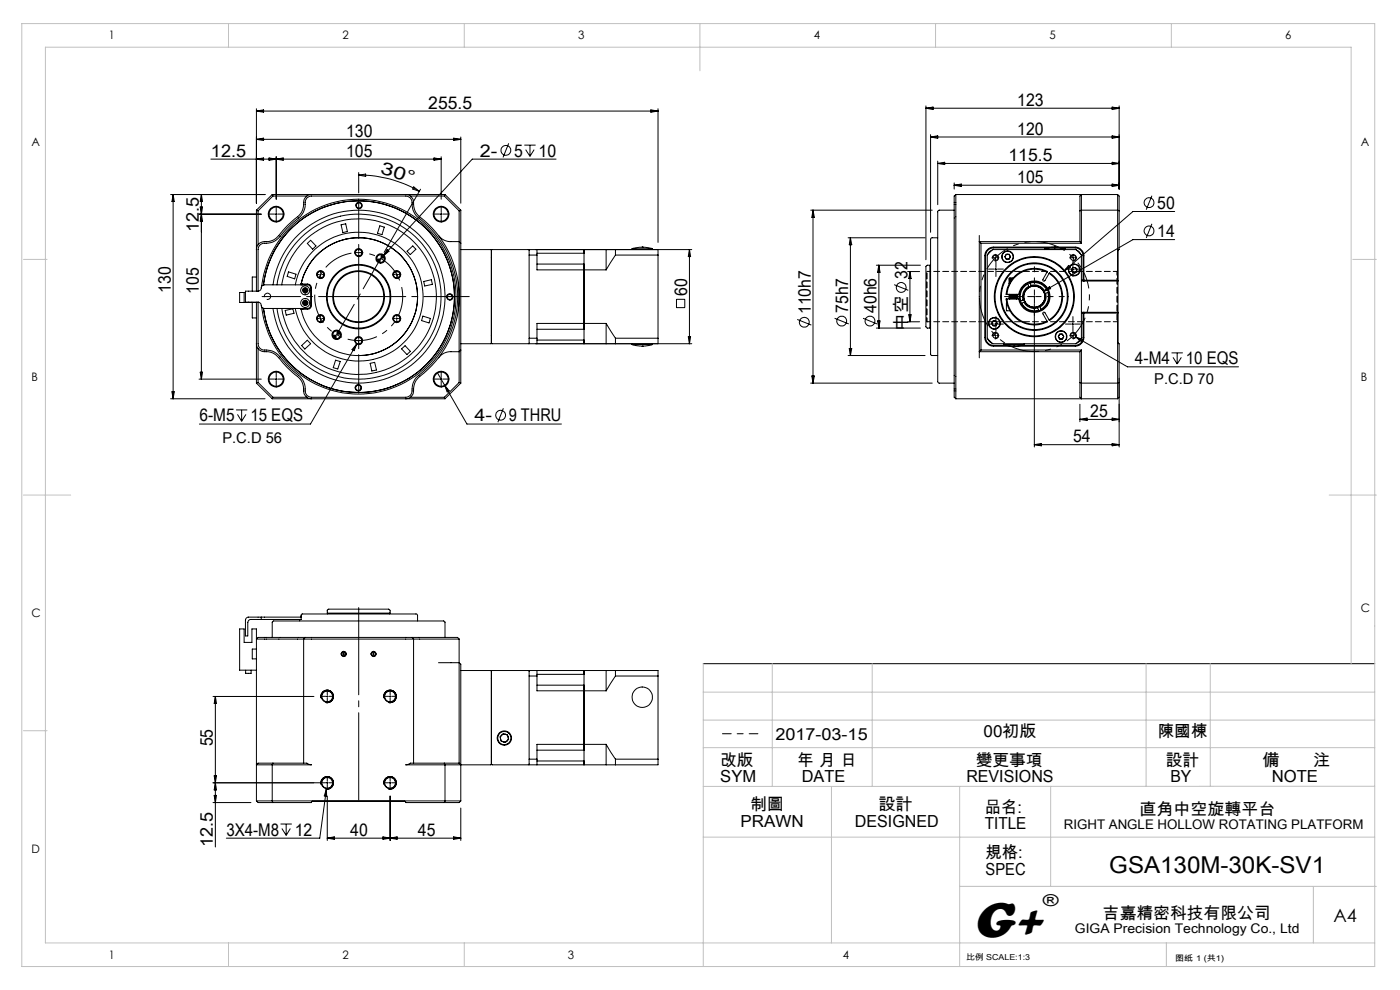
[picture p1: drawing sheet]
<svg xmlns="http://www.w3.org/2000/svg" width="297mm" height="210mm" viewBox="0 0 297 210" stroke-linecap="round" stroke-linejoin="round" font-family="sans-serif">
<g fill="none" stroke="#000" stroke-width=".21">
<path d="M44.7 33.8h48.9M54.4 23.1v20M54.4 29.6h43.4M54.4 29.6l1.5-.3v.5zM54.4 23.6l1.5-.3v.5zM54.4 33.8l1.5-.3v.5zM54.4 23.6h85.2M57.1 33.5l1.5 .3-1.5 .2zM58.6 33.3v9M58.6 33.8l1.5-.3v.5zM76.1 37.1a24.8 24.8 0 0 1 12.9 3.5M76.1 36.6v4.3"/>
<path d="M76.1 37.1l1.5-.2v.5zM87.8 39.6l1.2 1-1.4-.5zM92.1 33.5l1.5 .3-1.5 .2zM93.6 33.3v9M96.2 29.3l1.6 .3-1.6 .2zM97.8 29.1v14M107.9 30.4l-1.2 3M111.2 30.8h2.4M111.5 31.7l.9 1.5M112.4 30.8v2.4M113.3 31.7l-.9 1.5M118 33.8h-17.8l-18.9 20.4"/>
<path d="M138.1 23.3l1.5 .3-1.5 .2zM139.6 23.1v28.3M196.4 22.5v32.6M196.4 23h41M196.4 23l1.5-.3v.5zM197.4 28.6v20.7M197.4 29.1h40M197.4 29.1l1.5-.3v.5zM198.9 34.2v9.2M198.9 34.7h38.5M198.9 34.7l1.5-.3v.5zM202.4 38.8v1.3"/>
<path d="M202.4 39.3h35M202.4 39.3l1.5-.3v.6zM235.9 22.7l1.5 .3-1.5 .2zM235.9 28.8l1.5 .3-1.5 .2zM235.9 34.4l1.5 .3-1.5 .2zM235.9 39l1.5 .3-1.5 .3zM237.4 22.5v17.6M36.2 41.3h20M36.7 41.3v43.3M36.7 41.3l.3 1.4h-.5zM42.2 45.4h13.2M42.5 43.9h.5l-.3 1.5z"/>
<path d="M42.7 41.3l.3 1.4h-.5zM42.7 41.3v39.1M42.7 45.4l.3 1.5h-.5zM54.4 44.6v17.2M54.4 58.8h-.9v3M54.4 44.6l.4 .1M54.8 44.7v7.2M57.7 41.3h36.7M57.7 41.3l-3.3 3.3M57.7 41.3l.2 .3M57.9 41.6h7.2M57.9 41.6l-3.1 3.1"/>
<path d="M58.4 45.4h.3M58.6 45.3v.3M61.2 57.7l1.6 .5-.3 1-1.6-.6zM65.2 51.6l.7-.6 1.1 1.2-.7 .7zM66.1 41.3a1.74 1.74 0 0 0-1.7 2 3.6 3.6 0 0 1-1.9 3.1l-2 2a7.5 7.5 0 0 1-2.9 2.7l-.7 .2a1.87 1.87 0 0 0-2.5 1.6M67.2 58.5a.84 .84 0 0 1 .8-1.1 .84 .84 0 0 1 .8 1 .84 .84 0 0 1-1 .7M67.8 58.3h.4M68 58.1v.3M72.4 47.7l.9-.2 .4 1.6-1 .2zM75.3 53.8a.84 .84 0 0 1 .7-1 .84 .84 0 0 1 .9 .9 .84 .84 0 0 1-1.1 .7M75.5 43.8a.66 .66 0 0 1 .6-.9 .66 .66 0 0 1 .7 .7 .66 .66 0 0 1-.8 .6M75.9 53.6h.3"/>
<path d="M76.1 53.4v.4M80.6 47.9l.9 .3-.5 1.6-.9-.3zM80.8 54h-.2a.79 .79 0 0 0-.7 .8M81.3 54.2l-1.1 1.2M81.6 54.8a.79 .79 0 0 1-.8 .9M82.1 52.9l.4 .4-1.2 .9zM83.4 58.5a.83 .83 0 0 1 .7-1.1 .83 .83 0 0 1 .9 .9 .83 .83 0 0 1-1 .8M84 58.3h.3M84.2 58.1v.3M86.1 41.3a1.74 1.74 0 0 1 1.6 2 3.4 3.4 0 0 0 1.3 2.7 21.4 21.4 0 0 1-.2 34.1 3.9 3.9 0 0 0-1.1 3.1l-.2 .6-.5 .5-.9 .3M86.4 53.3l1.2-1.1 .6 .7-1.2 1.1zM87.1 41.6h7.2"/>
<path d="M89.2 40.1l-7.7 13.4M89.9 59.7l1.6-.4 .2 1-1.6 .4zM93 49.9a3.1 3.1 0 0 0 2.7 1.4h1.7l.4 .3M93.4 45.4h.3M93.6 45.3v.3M94.3 41.6l3.1 3.1M94.4 41.3l3.4 3.3M94.4 41.3l-.1 .3M97.4 44.7v36.4M97.8 52.9h6.4v.2M97.8 44.6v36.7M97.8 44.6l-.4 .1"/>
<path d="M104.2 53.1v19.7M104.2 53.1l.1-.2h7.9l.1 .2M112.3 54.1h1.6M112.3 54.1v17.6M113.9 53.7h10v-.8v4.3M113.9 56h10v1.2M113.9 52.9v1.2M113.9 54.1v3.1h14.7M123.9 57.2v11.4M130.6 54.1l-2 3.1M130.6 54.1v-1.2h-2v4.3M130.6 54.1h9"/>
<path d="M134.1 52.8h4.3M134.1 52.8v.1M136.2 52.4l2.2 .4M136.2 52.4l-2.1 .4M136.2 52.4h.1M138.4 52.8v.1M139.6 52.9v1.2M139.6 54.1v17.6M146.3 52.9v20M146.3 52.9l.2 1.5h-.5zM146.8 52.9h-34.5v1.2M172 44.6h25.8"/>
<path d="M172.5 44.6v36.7M172.5 44.6l.3 1.5h-.6zM179.9 50.4h16.4M180.4 50.4v25M180.4 50.4l.3 1.5h-.5zM185.9 56.3h9.4M186.4 56.3v13.3M186.4 56.3l.3 1.5h-.5zM192.5 57.6h2.6M193 57.6v10.7M193 57.6l.3 1.5h-.5zM196.5 56.4l.8-.1v13.3h-.6l-.3-.3z"/>
<path d="M197.3 56.4h.1M198.9 50.4h-1.3l-.2 .4v24.3l.2 .3h1.3M202.4 44.6h-3.2l-.3 .3v36.1l.3 .3h3.2M202.8 41.3v43.3M202.8 41.3a1.6 1.6 0 0 0-.4 1.6v40.3a1.37 1.37 0 0 0 .4 1.4M202.8 41.3h34.3M207.8 49.9v1.4M207.8 51.3h21.3M207.8 51.3l.3 .3M207.8 51.3v23.3M208.1 51.6h21.3M208.1 51.6v22.7"/>
<path d="M209.7 53.8l.9-.9 17.8 .1 1 1.1v17.6l-.3 .4-.9 .8-17.7-.1-1.1-1.1v-17.6zM210.5 53l-.6 .4-.3 .6M210.5 54.8a.65 .65 0 0 1 .6-.8 .65 .65 0 0 1 .7 .7 .65 .65 0 0 1-.8 .6M211 54.7h.3M211.1 57.1h.3M211.2 54.5v.3M211.2 56.9v.3M213.5 53.9h.6l.2 .6-.2 .5h-.6l-.3-.5zM214.1 59.1h.1M214.1 59.9h.1M214.1 59.3h.6M214.1 59.4h.5"/>
<path d="M214.1 59.8h.2M214.1 59.1h.7M214.1 59.6h.3M214.1 59.6h.4M214.1 59.9l.1 .1M214.1 59.3v.1M214.1 59.6h.1M214.1 59.8v.1M214.1 59.4l.1 .1M214.1 59.1l.1 .1M214.1 59.6l.1 .1M214.2 59.5h.3"/>
<path d="M214.2 59.2h.5M214.2 59.7h.1M214.2 59.2l-.1 .1M214.2 59.7l-.1 .1M214.2 59.5l-.1 .1M214.9 58.9h-.7l-.1 .2M221.6 52.8h4.3M221.6 52.8v.1M222.1 57.7a5.8 5.8 0 0 0-8.5 4.7M222.1 57.7l-.8 1.6a.25 .25 0 0 0 0 .3 .25 .25 0 0 0 .4-.1l.9-1.5M222.1 57.7l.1-.1a6 6 0 0 0-8.8 4.8h2.9a3.2 3.2 0 0 1 4.9-2.1 3.2 3.2 0 0 1 0 5.3 3.2 3.2 0 0 1-4.9-2.2h-2.9a6 6 0 0 0 8.8 4.9l-.1-.2M222.2 52.6h-11.5a1.69 1.69 0 0 0-1.6 1.6v17.4a1.69 1.69 0 0 0 1.6 1.7h2.8"/>
<path d="M222.6 58a5.9 5.9 0 0 1 0 9.9M222.6 58v-.2a6 6 0 0 1 0 10.2v-.1M223.8 52.4l2.1 .4M223.8 52.4l-2.2 .4M223.8 52.4h.1M225.3 52.6h2.8a1.69 1.69 0 0 1 1.7 1.6v5.2l.1 .2v-5.4a1.94 1.94 0 0 0-1.8-1.8h-17.4a1.94 1.94 0 0 0-1.8 1.8v17.4a1.94 1.94 0 0 0 1.8 1.8h17.4a1.94 1.94 0 0 0 1.8-1.8v-5.4l-.1 .2v5.2a1.69 1.69 0 0 1-1.7 1.7h-11.5M225.9 52.8v.1M226.7 56.3l.3 .4-1.3 .8zM227 54.8a.65 .65 0 0 1 .6-.8 .65 .65 0 0 1 .7 .7 .65 .65 0 0 1-.8 .6M227.4 57.1h.4M227.5 54.7h.4M227.6 56.9v.3"/>
<path d="M227.6 56.8h.6l.3 .4-.3 .6h-.6l-.3-.6zM227.7 54.5v.3M228.4 53l.6 .4 .3 .6M229.1 51.3v-9.7l.3-.3v10.3M229.1 44.7l.3-.1h7.7l.3 .1M229.1 51.3l.3 .3M229.4 59.6h7.8M229.4 59.4h7.7M237.1 41.3l.3 .3v11.3l-.2 .2v19.7l.2 .1v21.9M237.1 41.3v18.1M237.1 59.4l.1 .1M244.4 41.5l-1.2 3"/>
<path d="M244.4 47.5l-1.2 3M249.2 44.9h-8.9l-14.6 12.6M249.2 50.8h-8.9l-18.9 11M42.5 78.9h.5l-.3 1.5zM51.8 62v2.2M52.1 62h-1.3v2.2h3.6M53.4 64.1v.1M53.5 64.2v3.2h.9M54.4 72.9a1.87 1.87 0 0 0 2.5 1.7 3.8 3.8 0 0 1 2.7 1.8l1.4 1.6 1.5 1.4a3.8 3.8 0 0 1 2 3.8l.2 .6 .5 .5 .9 .3M54.4 64.1v17.2M54.8 64.1a.75 .75 0 0 1 .7 .9l.5 .4h8M54.8 61.8h-2.7v2.3h2.7"/>
<path d="M54.8 61.8v-8.9a1.39 1.39 0 0 1 1.7-1.3 3.9 3.9 0 0 0 3.3-2 20.9 20.9 0 0 1 3.8-3.6 4.2 4.2 0 0 0 1.2-3.3l.3-.7 1-.4h20a1.4 1.4 0 0 1 1.3 1.7 3.6 3.6 0 0 0 1.5 2.9 21.1 21.1 0 0 1-.7 34 4.5 4.5 0 0 0-.8 3l-.4 .7-.9 .4h-20a1.62 1.62 0 0 1-1.4-2.2 4.6 4.6 0 0 0-2.5-3.4l-1-.9a14.4 14.4 0 0 0-3.1-3.2l-1.2-.3a1.76 1.76 0 0 1-2-.9l-.1-9.3M54.8 73.9v7.2M55.5 60.7a20.7 20.7 0 0 1 31.5-15.3 20.7 20.7 0 0 1 0 35 20.7 20.7 0 0 1-31.5-15.3M56.1 63a.66 .66 0 0 1 .5-.8 .66 .66 0 0 1 .8 .7 .66 .66 0 0 1-.8 .6M57.9 60.4a18.3 18.3 0 0 1 28.1-12.9 18.3 18.3 0 0 1 0 30.9 18.3 18.3 0 0 1-28.1-13M58.8 60.4a17.5 17.5 0 0 1 26.7-12.2 17.5 17.5 0 0 1 0 29.4 17.5 17.5 0 0 1-26.7-12.2M59.8 60.4a16.5 16.5 0 0 1 25.2-11.3 16.5 16.5 0 0 1 0 27.7 16.5 16.5 0 0 1-25.2-11.4M60.5 65.9l1.6-.4 .3 1-1.7 .3zM62.7 60.4a13.7 13.7 0 0 1 20.9-8.9 13.7 13.7 0 0 1 0 22.8 13.7 13.7 0 0 1-20.9-8.9M63.8 65.4l.1 .2M63.9 60.2a12.5 12.5 0 0 1 14-9.6 12.5 12.5 0 0 1 10.6 13.2 12.5 12.5 0 0 1-12.4 11.6M63.9 60.2h.3"/>
<path d="M63.9 60.2a12.5 12.5 0 0 1 19.2-7.6 12.5 12.5 0 0 1 0 20.7 12.5 12.5 0 0 1-19.2-7.7M63.9 60.2l.1 .2M63.9 60.2l-.1 .2M64 60.4h-7.9a.93 .93 0 0 0-.8 1.1l-.5 .3M64 73.3l1.2-1.1 .7 .7-1.2 1.1zM64 60.4h.2M64 65.4h.2M64 65.4l-.1 .2M64.2 60.2h1a.84 .84 0 0 1 .9 .9v3.7a.84 .84 0 0 1-.9 .8h-1M64.2 65.6h-.3M64.2 60.4h1a.66 .66 0 0 1 .7 .7v3.7a.66 .66 0 0 1-.7 .6h-1M64.2 60.2v.2"/>
<path d="M64.2 65.4v.2M64.3 64.4a.48 .48 0 0 1 .4-.6 .48 .48 0 0 1 .5 .5 .48 .48 0 0 1-.6 .4M64.3 61.7a.5 .5 0 0 1 .4-.6 .5 .5 0 0 1 .5 .5 .5 .5 0 0 1-.6 .5M64.4 64.4l.3 .3M64.4 61.4v.4M64.4 64.1v.3M64.4 64.1l.3 .2M64.4 61.8l.3 .2M64.4 61.4l.3 .2M64.6 61.6h.3M64.6 64.3h.3M64.7 61.2v.8"/>
<path d="M64.7 63.9v.8M64.7 63.9l.4 .2M64.7 63.9l-.3 .2M64.7 64.3l.4 .1M64.7 64.3l-.3 .1M64.7 61.2l.4 .2M64.7 61.2l-.3 .2M64.7 61.6l-.3 .2M64.7 61.6l.4 .2M65.1 64.4l-.4 .3M65.1 61.4v.4M65.1 64.1v.3"/>
<path d="M65.1 64.1l-.4 .2M65.1 61.8l-.4 .2M65.1 61.4l-.4 .2M67.2 67.8a.84 .84 0 0 1 .8-1 .84 .84 0 0 1 .8 .9 .84 .84 0 0 1-1 .7M67.8 67.6h.4M68 67.4v.4M71.2 76.4l1 .3-.6 1.6-.9-.3zM71.4 70.2a.84 .84 0 0 0-.8 .8M72.2 71v.1a.87 .87 0 0 1-.8 .8M75.3 72.5a.83 .83 0 0 1 .7-1.1 .83 .83 0 0 1 .9 .9 .83 .83 0 0 1-1.1 .8M75.7 73l-9.8 16.9h-23.6M75.7 73l-.6 1.4-.4-.3z"/>
<path d="M75.9 62.9h.3M75.9 72.3h.3M76.1 62.8v.3M76.1 72.1v.3M78.5 77.1l1-.2 .4 1.6-1 .2zM83.4 67.8a.83 .83 0 0 1 .7-1 .83 .83 0 0 1 .9 .9 .83 .83 0 0 1-1 .7M84 67.6h.3M84.2 67.4v.4M85.2 74l.7-.7 1.2 1.2-.8 .7zM89.7 67.1l1.6 .4-.3 1-1.6-.5zM92.8 79.1l1.5 2.6M94.8 63.2a.68 .68 0 0 1 .5-.9 .68 .68 0 0 1 .8 .7 .68 .68 0 0 1-.9 .6"/>
<path d="M97.8 74.3l-.4 .3a6.2 6.2 0 0 0-2.9 .2l-.7 .3-.8 .8M104.2 72.8l.1 .1h7.9l.1-.1M104.2 72.8v.1h-6.4M112.3 71.7v1.2h34.5M112.3 71.7h1.6M113.9 71.7v1.2M123.9 68.6v4.3v-.8h-10M123.9 68.6v1.2h-10M128.6 68.6v4.3h2v-1.2M128.6 68.6l2 3.1M128.6 68.6h-14.7v3.1M130.6 71.7h9"/>
<path d="M134.1 73.1l2.1 .3M134.1 73.1h4.3M134.1 72.9v.2M136.2 73.4h.1M138.4 73.1l-2.2 .3M138.4 72.9v.2M139.6 71.7v1.2M143.5 63.5h1.8v1.8h-1.8zM146 71.4h.5l-.2 1.5zM169.1 67.8l3 1.2M172.2 79.8h.6l-.3 1.5zM177.1 67.5l3 1.2"/>
<path d="M179.9 75.4h16.4M180.2 73.9h.5l-.3 1.5zM183.1 67.5l3 1.2M185.9 69.6h9.4M186.2 68.1h.5l-.3 1.5zM189.7 60.4l3 1.2M192.5 68.3h2.6M192.8 66.8h.5l-.3 1.5zM197.3 69.5h.1M207.8 74.6v1.3M207.8 74.6h21.3M208.1 74.3h21.3"/>
<path d="M208.1 74.3l-.3 .3M209.6 71.9l.3 .6 .6 .3M210.5 71.4a.67 .67 0 0 1 .6-.9 .67 .67 0 0 1 .7 .7 .67 .67 0 0 1-.8 .6M210.7 68.1h.5l.4 .5-.4 .5h-.5l-.3-.5zM211 71.2h.3M211.1 68.7h.3M211.2 71v.4M211.2 68.6v.3M212.9 73.1l2.2 .3M212.9 73.1h4.4M212.9 72.9v.2M213.6 64.3l-.1 1.6h.8"/>
<path d="M213.6 63.4a5.8 5.8 0 0 0 8.5 4.7M214.1 62.8h1.7M214.1 62.5h1.7M214.1 63.1h1.7M214.1 63h1.7M214.1 63.4h1.7M214.1 63.3h1.7M214.1 60.1h.1M214.1 60.1v.1M214.1 62.5h.1M214.1 62.8h.1M214.1 63v.1"/>
<path d="M214.1 63.3v.1M214.1 63.1l.1 .1M214.1 62.5l.1 .1M214.1 63.4h.1M214.1 62.8l.1 .1M214.2 60l-.1 .1M214.2 62.4l-.1 .1M214.2 63.2h1.4M214.2 62.6h1.4M214.2 62.9h1.4M214.2 63.2l-.1 .1M214.2 62.6l-.1 .2"/>
<path d="M214.2 62.9l-.1 .1M215.1 73.4h.1M215.6 63.2l.2 .1M215.6 62.6l.2 .2M215.6 62.9l.2 .1M215.7 62.4l.1 .1M215.8 62.5h.1M215.8 62.8h.1M215.8 63v.1M215.8 63.3v.1M215.8 63.1l-.2 .1M215.8 62.5l-.2 .1"/>
<path d="M215.8 63.4h-.1M215.8 62.8l-.2 .1M216.1 62.4a3.3 3.3 0 0 1 5.1-2.3 3.3 3.3 0 0 1 0 5.6 3.3 3.3 0 0 1-5.1-2.3M216.2 62.4v1M216.7 64.3a2.99 2.99 0 0 0 3.6 1.5M216.7 64.3l-.1 .1a3.1 3.1 0 0 0 3.8 1.5l-.1-.1M217 63.6l-.4 .2M217.2 63.6l.2 .4M217.2 63.6l.2 .5M217.2 63.6h-.2M217.2 64.1a2.55 2.55 0 0 0 2.9 1.2M217.2 64.1l-.5 .2"/>
<path d="M217.3 73.1l-2.2 .3M217.3 72.9v.2M217.4 64.1a2.34 2.34 0 0 0 2.7 1M217.4 64.1h-.2M218.1 60.2a2.99 2.99 0 0 0-1.5 3.6M218.1 60.2l-.1-.1a3.1 3.1 0 0 0-1.6 3.8l.2-.1M218.1 60.2l.1 .5M218.2 60.7a2.44 2.44 0 0 0-1.2 2.9M218.2 60.7l.1 .2M218.3 60.9a2.34 2.34 0 0 0-1.1 2.7M218.5 60.1a3 3 0 0 1 3.6 1.5M218.5 60.1l-.1-.2a3.2 3.2 0 0 1 3.9 1.6l-.2 .1"/>
<path d="M218.5 60.1l.2 .4M218.7 60.5a2.55 2.55 0 0 1 2.9 1.2M218.7 60.5l.1 .2M218.8 60.7l-.5 .2M218.8 60.7a2.34 2.34 0 0 1 2.7 1.1M219.3 62.9h.3M219.4 62.8v.3M219.4 64.4v30.4M220.1 65.1v.2M220.1 65.3l.2 .5M220.5 65l-.4 .1M220.6 65l-.5 .1"/>
<path d="M220.6 65v.1M220.6 65.1l.2 .5M221.4 61.8l1.2-1 .3 .4zM221.5 61.8l.2 .5M221.6 61.7l-.1 .1M221.7 62.3a2.34 2.34 0 0 1-1.1 2.7M221.8 62.2a2.55 2.55 0 0 1-1.2 2.9M221.8 62.2l-.1 .1M222.1 61.6l-.5 .1M222.3 62a3 3 0 0 1-1.5 3.6M222.3 62l.1-.1a3.2 3.2 0 0 1-1.5 3.8l-.1-.1M222.3 62l-.5 .2"/>
<path d="M222.6 67.9l-.9-1.6a.25 .25 0 0 0-.4-.1 .25 .25 0 0 0 0 .4l.8 1.5M224.8 70.9h.6l.3 .5-.3 .5h-.6l-.3-.5zM227 71.4a.67 .67 0 0 1 .6-.9 .67 .67 0 0 1 .8 .7 .67 .67 0 0 1-.9 .6M227.4 68.7h.4M227.5 71.2h.4M227.6 68.6v.3M227.7 71v.4M228.2 71.5l11 6.3h23.5M228.2 71.5l1.5 .5-.3 .5zM229.3 71.9l-.3 .6-.6 .3M229.4 74.3v10.3l-.3-.3v-9.7M229.4 66.4h7.7"/>
<path d="M229.4 66.2h7.8M229.4 74.3l-.3 .3M237.1 66.4v18.2M237.2 66.3l-.1 .1M248.5 74.9h2.4M248.8 75.8l.9 1.4M249.7 74.9v2.3M250.6 75.8l-.9 1.4M36.2 84.6h20M36.5 83.1h.5l-.3 1.5zM42.2 80.4h13.2M50.1 87h2.4"/>
<path d="M50.4 87.9l.9 1.5M51.3 87v2.4M52.2 87.9l-.9 1.5M54.4 81.3l3.3 3.3M54.8 81.1l-.4 .2M54.8 81.1l3.1 3.2M57.7 84.6h36.7M57.9 84.3h7.2M57.9 84.3l-.2 .3M58.4 80.4h.3M58.6 80.2v.4M75.4 82.4a.66 .66 0 0 1 .5-.8 .66 .66 0 0 1 .8 .7 .66 .66 0 0 1-.9 .6"/>
<path d="M87.1 84.3h7.2M93.4 80.4h.3M93.6 80.2v.4M94.3 84.3l.1 .3M94.3 81.7l4.8 8.2h20M94.3 81.7l1 1.2-.4 .2zM97.4 81.1l.4 .2M97.4 81.1l-3.1 3.2M97.8 81.3l-3.4 3.3M106.8 86.6l-1.2 3M172 81.3h25.8M202.8 84.6h34.3"/>
<path d="M219.4 94.3h18M219.4 94.3l1.5-.2v.5zM229.1 85.8v3.7M229.1 89h8.3M229.1 89l1.5-.3v.5zM229.1 81.1l.3 .2h7.7l.3-.2M235.9 94.1l1.5 .2-1.5 .3zM235.9 88.7l1.5 .3-1.5 .2zM237.4 84.3l-.3 .3M54.4 137.7h-.9v2.1h.9M55.4 131.4h8.5v-1a3.2 3.2 0 0 1 2-.2h22.5l.2 .3v1.2M55.4 130.9h8.5"/>
<path d="M55.4 130.9h-2.7a.66 .66 0 0 0-.6 .6v3.4h.5v-2.8a.66 .66 0 0 1 .6-.7h2.2M55.4 130.9v.5M57.7 135.2v-3.2l.3-.3h36.2l.2 .2v3.3M63.6 131.4v.3M63.9 130.7l-.1 .2M64.4 135.6h23.3M64.4 135.6v26.3M64.7 135.2h22.7M64.7 135.2h-9.9l-.4 .4h10M64.7 135.2l-.3 .4M69.5 129.3l12.9-.1 .3 .2 .1 .7h-13.4zM69.5 130.1v.1"/>
<path d="M72.4 138.8a.5 .5 0 0 1 .5-.6 .5 .5 0 0 1 .5 .6 .5 .5 0 0 1-.6 .4M72.7 138.7h.4M72.9 138.6v.3M78.8 138.8a.48 .48 0 0 1 .4-.6 .48 .48 0 0 1 .5 .6 .48 .48 0 0 1-.6 .4M79.1 138.7h.3M79.2 138.6v.3M82.7 130.1v.1M87.4 135.2h9.7l.3 .4M87.4 135.2l.3 .4M87.7 135.6h9.7M87.7 135.6v26.3M97.4 135.6v26.3"/>
<path d="M45.2 147.7h21.4M45.7 147.7v32M45.7 147.7l.2 1.5h-.5zM52.1 142.2v.6h1.2v-.6M54.4 142.2h-3.6v-8.8h1v2.9h1.6v-2.9h1v36.5M68.1 148.1a1.33 1.33 0 0 1 1.2-1.7 1.33 1.33 0 0 1 1.4 1.4 1.33 1.33 0 0 1-1.6 1.2M69.3 147.7h.3M69.4 147.6v.3M81.5 148.1a1.33 1.33 0 0 1 1.1-1.7 1.33 1.33 0 0 1 1.5 1.4 1.33 1.33 0 0 1-1.7 1.2M82.6 147.7h.3M82.8 147.6v.3M93 140.6h4.4l.4 .3v29"/>
<path d="M97.8 142.2h6.3l.1 .2M104.2 142.4v1.5M104.2 142.4l.2-.2h7.7l.2 .2M104.2 143.9v18.2M106.8 155.6l.9 .3 .2 .9-.7 .7-.9-.3-.2-.9zM112.3 143.4v17.6M112.3 143.4h1.6M113.9 143h10v-.8v4.3M113.9 145.3h10v1.2M113.9 142.2v1.2M113.9 143.4v3.1h14.7M123.9 157.9v4.3v-.8h-10"/>
<path d="M123.9 157.9v1.2h-10M123.9 146.5v11.4M128.6 157.9v4.3M128.6 157.9l2 3.1M128.6 142.2v4.3M128.6 142.2h2M128.6 142.2h-16.3v1.2M128.6 157.9h-14.7v3.1M130.6 143.4l-2 3.1M130.6 142.2v1.2M130.6 142.2h9v1.2M130.6 143.4h9"/>
<path d="M139.6 143.4v17.6M149.2 140.8h142.4M45.2 170.2h8M45.4 168.7h.5l-.2 1.5zM45.4 164.6h.5l-.2 1.4zM45.7 166l.2 1.6h-.5zM54.4 169.9l.4 .3h11.3l.2-.2h19.6l.2 .2h11.3l.4-.3M54.4 162.2l.4-.3h10.3l1 .3zM54.4 169.9h43.4M57.9 161.9l-.2 .3v7.7l.2 .3M59.5 174.8h2.4M59.8 175.7l.9 1.5"/>
<path d="M60.7 174.8v2.4M61.6 175.7l-.9 1.5M67.9 166h-22.7M68.1 166.4a1.33 1.33 0 0 1 1.2-1.7 1.33 1.33 0 0 1 1.4 1.5 1.33 1.33 0 0 1-1.6 1.1M69.3 167.4l-1.5 10.4h-19.8M69.3 167.4v1.5l-.5-.1zM69.3 166h.3M69.4 168.9v9.4M69.4 177.8h28.4M69.4 177.8l1.5-.3v.5zM69.4 165.9v.3M81.2 177.5l1.6 .3-1.6 .2z"/>
<path d="M81.5 166.4a1.33 1.33 0 0 1 1.1-1.7 1.33 1.33 0 0 1 1.5 1.5 1.33 1.33 0 0 1-1.7 1.1M82.6 166h.3M82.8 168.9v9.4M82.8 177.8l1.4-.3v.5zM82.8 165.9v.3M94.3 161.9l.1 .3v7.7l-.1 .3M96.2 177.5l1.6 .3-1.6 .2zM97.4 161.9h-10.3l-1 .3h18l.1-.1M97.4 161.9l.4 .3M97.8 171.4v6.9M104.2 162.1l.2 .1h7.7l.2-.1M112.3 161v1.2h16.3"/>
<path d="M112.3 161h1.6M113.9 161v1.2M128.6 162.2h2M130.6 161v1.2M130.6 161h9M139.6 161v1.2h-9"/>
<circle cx="107.3" cy="31.9" r="1.05"/>
<circle cx="58.6" cy="45.4" r="1.67"/>
<circle cx="58.6" cy="45.4" r="1.48"/>
<circle cx="68" cy="58.3" r=".7"/>
<circle cx="68" cy="58.2" r=".8"/>
<circle cx="76.1" cy="53.6" r=".8"/>
<circle cx="76.1" cy="53.6" r=".69"/>
<circle cx="76.1" cy="43.6" r=".56"/>
<circle cx="76.2" cy="43.6" r=".64"/>
<circle cx="80.7" cy="54.9" r=".84"/>
<circle cx="80.7" cy="54.8" r=".99"/>
<circle cx="84.2" cy="58.2" r=".8"/>
<circle cx="84.2" cy="58.3" r=".7"/>
<circle cx="93.6" cy="45.4" r="1.67"/>
<circle cx="93.6" cy="45.4" r="1.48"/>
<circle cx="211.2" cy="54.7" r=".55"/>
<circle cx="213.8" cy="54.5" r="1.17"/>
<circle cx="213.8" cy="54.5" r="1.24"/>
<circle cx="213.8" cy="54.5" r=".51"/>
<circle cx="227.7" cy="54.7" r=".55"/>
<circle cx="227.9" cy="57.3" r=".52"/>
<circle cx="227.9" cy="57.3" r="1.25"/>
<circle cx="227.9" cy="57.3" r="1.17"/>
<circle cx="243.8" cy="49" r="1.04"/>
<circle cx="243.8" cy="43" r="1.04"/>
<circle cx="64.8" cy="61.6" r=".56"/>
<circle cx="64.8" cy="64.3" r=".55"/>
<circle cx="64.8" cy="64.3" r=".96"/>
<circle cx="64.8" cy="61.6" r=".95"/>
<circle cx="68" cy="67.6" r=".7"/>
<circle cx="68" cy="67.6" r=".81"/>
<circle cx="71.4" cy="71" r=".84"/>
<circle cx="71.4" cy="71" r=".99"/>
<circle cx="76.1" cy="62.9" r="6.8"/>
<circle cx="76.1" cy="62.9" r="20.3"/>
<circle cx="76.1" cy="62.9" r="6.7"/>
<circle cx="76.1" cy="62.9" r="5.3"/>
<circle cx="76.1" cy="72.3" r=".8"/>
<circle cx="76.1" cy="72.3" r=".69"/>
<circle cx="76.1" cy="62.9" r="5.5"/>
<circle cx="84.2" cy="67.6" r=".81"/>
<circle cx="84.2" cy="67.6" r=".7"/>
<circle cx="95.4" cy="63" r=".55"/>
<circle cx="95.4" cy="63" r=".65"/>
<circle cx="170.6" cy="68.4" r="1.05"/>
<circle cx="178.6" cy="68.1" r="1.05"/>
<circle cx="184.6" cy="68.1" r="1.05"/>
<circle cx="191.2" cy="61" r="1.04"/>
<circle cx="211" cy="68.6" r=".52"/>
<circle cx="211" cy="68.6" r="1.25"/>
<circle cx="211" cy="68.6" r="1.16"/>
<circle cx="211.2" cy="71.2" r=".56"/>
<circle cx="219.4" cy="62.9" r="2.24"/>
<circle cx="219.4" cy="62.9" r="7.2"/>
<circle cx="219.4" cy="62.9" r="7"/>
<circle cx="219.4" cy="62.9" r="8.5"/>
<circle cx="219.4" cy="62.9" r="8.3"/>
<circle cx="219.4" cy="62.9" r="2.25"/>
<circle cx="225.1" cy="71.4" r=".51"/>
<circle cx="225.1" cy="71.4" r="1.24"/>
<circle cx="225.1" cy="71.4" r="1.18"/>
<circle cx="227.7" cy="71.2" r=".56"/>
<circle cx="58.6" cy="80.4" r="1.67"/>
<circle cx="58.6" cy="80.4" r="1.5"/>
<circle cx="76" cy="82.3" r=".56"/>
<circle cx="76" cy="82.3" r=".64"/>
<circle cx="93.6" cy="80.4" r="1.67"/>
<circle cx="93.6" cy="80.4" r="1.5"/>
<circle cx="106.2" cy="88.1" r="1.05"/>
<circle cx="72.9" cy="138.7" r=".51"/>
<circle cx="72.9" cy="138.7" r=".42"/>
<circle cx="79.2" cy="138.7" r=".5"/>
<circle cx="79.3" cy="138.7" r=".42"/>
<circle cx="69.4" cy="147.7" r="1.15"/>
<circle cx="69.4" cy="147.7" r="1.23"/>
<circle cx="82.7" cy="147.7" r="1.15"/>
<circle cx="82.8" cy="147.7" r="1.23"/>
<circle cx="107" cy="156.5" r=".84"/>
<circle cx="107" cy="156.6" r="1.51"/>
<circle cx="107" cy="156.6" r="1.39"/>
<circle cx="136.2" cy="147.9" r="2.16"/>
<circle cx="69.4" cy="166" r="1.13"/>
<circle cx="69.4" cy="166.1" r="1.23"/>
<circle cx="82.7" cy="166" r="1.13"/>
<circle cx="82.8" cy="166.1" r="1.23"/>
</g>
<path d="M85 60.2a9.3 9.3 0 0 0-15.5-3.9 9.3 9.3 0 0 0 3.9 15.6 9.3 9.3 0 0 0 11.8-10.9l-.2-.8" fill="none" stroke="#000" stroke-width=".21" stroke-dasharray="6.3 1.3 1.3 1.3 1.3 1.3" stroke-dashoffset="-.7" stroke-linecap="butt"/>
<path d="M230.6 59.5a11.7 11.7 0 0 0-19.5-4.8 11.7 11.7 0 0 0 5.1 19.4 11.7 11.7 0 0 0 14.6-13.7l-.2-.9" fill="none" stroke="#000" stroke-width=".21" stroke-dasharray="6.3 1.3 1.3 1.3 1.3 1.3" stroke-dashoffset="4.6" stroke-linecap="butt"/>
<path d="M75.8 62.9h-20.2M76.1 62.6v-20.2M76.1 63.2v20.2" fill="none" stroke="#000" stroke-width=".21" stroke-dasharray="30.5 1.3 1.3 1.3" stroke-dashoffset="22.3"/>
<path d="M76.4 62.9h23.1" fill="none" stroke="#000" stroke-width=".21" stroke-dasharray="30.5 1.3 1.3 1.3" stroke-dashoffset="20.8"/>
<g fill="none" stroke="#000" stroke-width=".21" stroke-dasharray="30.5 1.3 1.3 1.3">
<path d="M58.3 45.4h-1.4M58.6 45.1v-1.4M58.6 45.7v1.4M58.9 45.4h1.4M67.7 58.2h-.6M68 57.9v-.5M68 58.6v.5M68.3 58.2h.6M75.8 53.6h-.6M76.1 53.2v-.5M76.1 53.9v.5M76.4 53.6h.6"/>
<path d="M83.8 58.2h-.5M84.2 57.9v-.5M84.2 58.6v.5M84.5 58.2h.5M93.3 45.4h-1.4M93.6 45.1v-1.4M93.6 45.7v1.4M93.9 45.4h1.4M210.9 54.7h-.4M210.9 57.1h-1.2M211.2 54.3v-.4M211.2 55v.4"/>
<path d="M211.3 56.7v-1.2M211.3 57.4v1.3M211.5 54.7h.4M211.6 57.1h1.3M227.3 57.1h-1.3M227.4 54.7h-.4M227.6 56.7v-1.2M227.6 57.4v1.3M227.7 54.3v-.4M227.7 55v.4M227.9 57.1h1.3M228 54.7h.4"/>
<path d="M64.4 61.6h-.2M64.4 64.2h-.2M64.8 61.2v-.2M64.8 61.9v.3M64.8 63.9v-.2M64.8 64.6v.2M65.1 61.6h.2M65.1 64.2h.2M67.7 67.6h-.6M68 67.2v-.5M68 67.9v.5M68.3 67.6h.6"/>
<path d="M75.8 72.2h-.6M76.1 71.9v-.5M76.1 72.6v.5M76.4 72.2h.6M83.8 67.6h-.5M84.2 67.2v-.5M84.2 67.9v.5M84.5 67.6h.5M96.4 62.9h-1.7M210.9 71.2h-.4M210.9 68.7h-1.2M211.2 70.8v-.4"/>
<path d="M211.2 71.5v.4M211.3 68.4v-1.2M211.3 69.1v1.2M211.5 71.2h.4M211.6 68.7h1.3M227.3 68.7h-1.3M227.4 71.2h-.4M227.6 68.4v-1.2M227.6 69.1v1.2M227.7 70.8v-.4M227.7 71.5v.4M227.9 68.7h1.3"/>
<path d="M228 71.2h.4M58.3 80.4h-1.4M58.6 80.1v-1.4M58.6 80.7v1.4M58.9 80.4h1.4M93.3 80.4h-1.4M93.6 80.1v-1.4M93.6 80.7v1.4M93.9 80.4h1.4M72.6 138.7h-.3M72.9 138.4v-.3M72.9 139v.3"/>
<path d="M73.3 138.7h.2M78.9 138.7h-.2M79.3 138.4v-.3M79.3 139v.3M79.6 138.7h.2M69.1 147.7h-1M69.4 147.4v-1M69.4 148v1M69.8 147.7h.9M82.4 147.7h-.9M82.8 147.4v-1M82.8 148v1"/>
<path d="M83.1 147.7h1M69.1 166h-1M69.4 165.7v-1M69.4 166.4v.9M69.8 166h.9M82.4 166h-.9M82.8 165.7v-1M82.8 166.4v.9M83.1 166h1"/>
</g>
<path d="M219.1 62.9h-6M219.4 62.6v-6M219.4 63.2v6M219.8 62.9h6" fill="none" stroke="#000" stroke-width=".21" stroke-dasharray="30.5 1.3 1.3 1.3" stroke-dashoffset="29.4"/>
<path d="M153.3 155.6h7.5" fill="none" stroke="#000" stroke-width=".21" stroke-dasharray="30.5 1.3 1.3 1.3" stroke-dashoffset="28.6"/>
<path d="M80.8 54.8l-9.4 16.2" fill="none" stroke="#000" stroke-width=".21" stroke-dasharray="30.5 1.3 1.3 1.3" stroke-dashoffset="23.1"/>
<path d="M76.1 128.9v40.8" fill="none" stroke="#000" stroke-width=".21" stroke-dasharray="30.5 1.3 1.3 1.3" stroke-dashoffset="12"/>
<g fill="none" stroke="#c0c0c0" stroke-width=".21">
<path d="M4.6 5h287v200h-287zM48.5 5v5M98.5 5v5M148.5 5v10M198.5 5v5M248.5 5v5M5 55h5M287 55h5M5 105h10M282 105h10M5 155h5M149.2 152.7h142.4"/>
<path d="M149.2 146.8h142.4M149.2 140.8v64.2M149.2 158.6h142.4M163.8 140.8v26M185 140.8v26M243.1 140.8v26M256.8 140.8v26M286.6 140.8v-130.8h-277v190h282M149.2 177.6h142.4M176.4 166.8v33.2M203.6 166.8v38.2M222.9 166.8v21.2"/>
<path d="M291.6 166.8h-142.4M203.6 188h88.4M278.6 188v12M48.5 200v5M98.5 200v5M247.4 200v5"/>
</g>
<path d="M79.9 54.8a.84 .84 0 0 0 .9 .9v-.9zM80.8 54v.8h.8a.79 .79 0 0 0-.8-.8zM70.6 71a.84 .84 0 0 0 .8 .9v-.9zM71.4 70.2v.8h.8v-.1a.87 .87 0 0 0-.8-.7z" fill="#000"/>
<path d="M237 57.6v10.6v-10.6" fill="none" stroke="#000" stroke-width=".21" stroke-dasharray="1.3 .6" stroke-dashoffset=".5"/>
<path d="M237 57.6h-40.4M196.6 68.2v-10.6v10.6M196.6 68.2h40.4" fill="none" stroke="#000" stroke-width=".21" stroke-dasharray="1.3 .6" stroke-dashoffset=".4"/>
<path d="M196.6 68.2h.1" fill="none" stroke="#000" stroke-width=".21" stroke-dasharray="1.3 .6"/>
<text font-size="11" x="206.4" y="198.7">G+</text>
<text font-size="4.9" x="235.3" y="185.1">GSA130M-30K-SV1</text>
<text font-size="3.9" x="282.9" y="195.5">A4</text>
<g font-size="3.7">
<text x="90.9" y="23">255.5</text>
<text x="215.8" y="22.4">123</text>
<text x="73.4" y="29">130</text>
<text x="215.8" y="28.5">120</text>
<text x="44.8" y="33.2">12.5</text>
<text x="73.4" y="33.2">105</text>
<text x="101.8" y="33.2">2-</text>
<text x="109.1" y="33.2">5</text>
<text x="114.3" y="33.2">10</text>
<text x="214" y="34.1">115.5</text>
<text x="80.5" y="36.7" transform="rotate(18 80.5 36.7)">3 0 °</text>
<text x="215.8" y="38.8">105</text>
<text x="245.5" y="44.3">50</text>
<text x="42.2" y="49.2" transform="rotate(-90 42.2 49.2)">12.5</text>
<text x="245.5" y="50.3">14</text>
<text x="192.5" y="59.2" transform="rotate(-90 192.5 59.2)">32</text>
<text x="36.2" y="62.2" transform="rotate(-90 36.2 62.2)">130</text>
<text x="42.2" y="62.3" transform="rotate(-90 42.2 62.3)">105</text>
<text x="145.7" y="62.8" transform="rotate(-90 145.7 62.8)">60</text>
<text x="172" y="66.6" transform="rotate(-90 172 66.6)">110h7</text>
<text x="179.9" y="66.4" transform="rotate(-90 179.9 66.4)">75h7</text>
<text x="185.9" y="66.4" transform="rotate(-90 185.9 66.4)">40h6</text>
<text x="192.5" y="70.2" transform="rotate(-90 192.5 70.2)">中空</text>
<text x="240.8" y="77.3">4-M4</text>
<text x="251.6" y="77.3">10 EQS</text>
<text x="42.3" y="89.4">6-M5</text>
<text x="53.1" y="89.4">15 EQS</text>
<text x="100.7" y="89.4">4-</text>
<text x="107.9" y="89.4">9 THRU</text>
<text x="231.3" y="88.4">25</text>
<text x="227.6" y="93.8">54</text>
<text x="45.2" y="158.3" transform="rotate(-90 45.2 158.3)">55</text>
<text x="45.2" y="179.7" transform="rotate(-90 45.2 179.7)">12.5</text>
<text x="48" y="177.2">3X4-M8</text>
<text x="62.6" y="177.2">12</text>
<text x="74.3" y="177.2">40</text>
<text x="88.7" y="177.2">45</text>
</g>
<g font-size="3.5">
<text x="164.5" y="157">2017-03-15</text>
<text x="208.7" y="156.4">00初版</text>
<text x="245.6" y="156.4">陳國棟</text>
<text x="152.8" y="162.4">改版</text>
<text x="152.8" y="165.9">SYM</text>
<text x="169.1" y="162.4">年 月 日</text>
<text x="170.1" y="165.9">DATE</text>
<text x="205" y="165.9">REVISIONS</text>
<text x="207" y="162.4">變更事項</text>
<text x="247.4" y="162.4">設計</text>
<text x="248.3" y="165.9">BY</text>
<text x="267.8" y="162.4">備</text>
<text x="269.8" y="165.9">NOTE</text>
<text x="278.6" y="162.4">注</text>
<text x="159.1" y="171.9">制圖</text>
<text x="186.4" y="171.9">設計</text>
<text x="208.9" y="172.4">品名:</text>
<text x="241.7" y="172.9">直角中空旋轉平台</text>
<text x="157.1" y="175.4">PRAWN</text>
<text x="181.3" y="175.4">DESIGNED</text>
<text x="208.9" y="175.9">TITLE</text>
<text x="209.1" y="182.1">規格:</text>
<text x="209.1" y="185.6">SPEC</text>
<text x="221.2" y="192.2">®</text>
<text x="234" y="194.8">吉嘉精密科技有限公司</text>
</g>
<g font-size="3.2">
<text x="244.9" y="81.5">P.C.D 70</text>
<text x="47.2" y="93.9">P.C.D 56</text>
</g>
<g font-size="2.8">
<text x="225.7" y="175.9">RIGHT ANGLE HOLLOW ROTATING PLATFORM</text>
<text x="228" y="197.8">GIGA Precision Technology Co., Ltd</text>
</g>
<g font-size="2.5">
<text x="23.1" y="8.4">1</text>
<text x="72.7" y="8.4">2</text>
<text x="122.7" y="8.4">3</text>
<text x="172.7" y="8.4">4</text>
<text x="222.7" y="8.4">5</text>
<text x="272.7" y="8.4">6</text>
<text x="6.7" y="30.9">A</text>
<text x="288.7" y="30.9">A</text>
<text x="6.7" y="80.9">B</text>
<text x="288.7" y="80.9">B</text>
<text x="6.7" y="130.9">C</text>
<text x="288.7" y="129.9">C</text>
<text x="6.7" y="180.9">D</text>
<text x="23.1" y="203.4">1</text>
<text x="72.7" y="203.4">2</text>
<text x="120.5" y="203.4">3</text>
<text x="178.8" y="203.4">4</text>
</g>
<g font-size="1.7">
<text x="204.9" y="203.7">比例 SCALE:1:3</text>
<text x="249.3" y="203.8">图纸 1 (共1)</text>
</g>
</svg>
